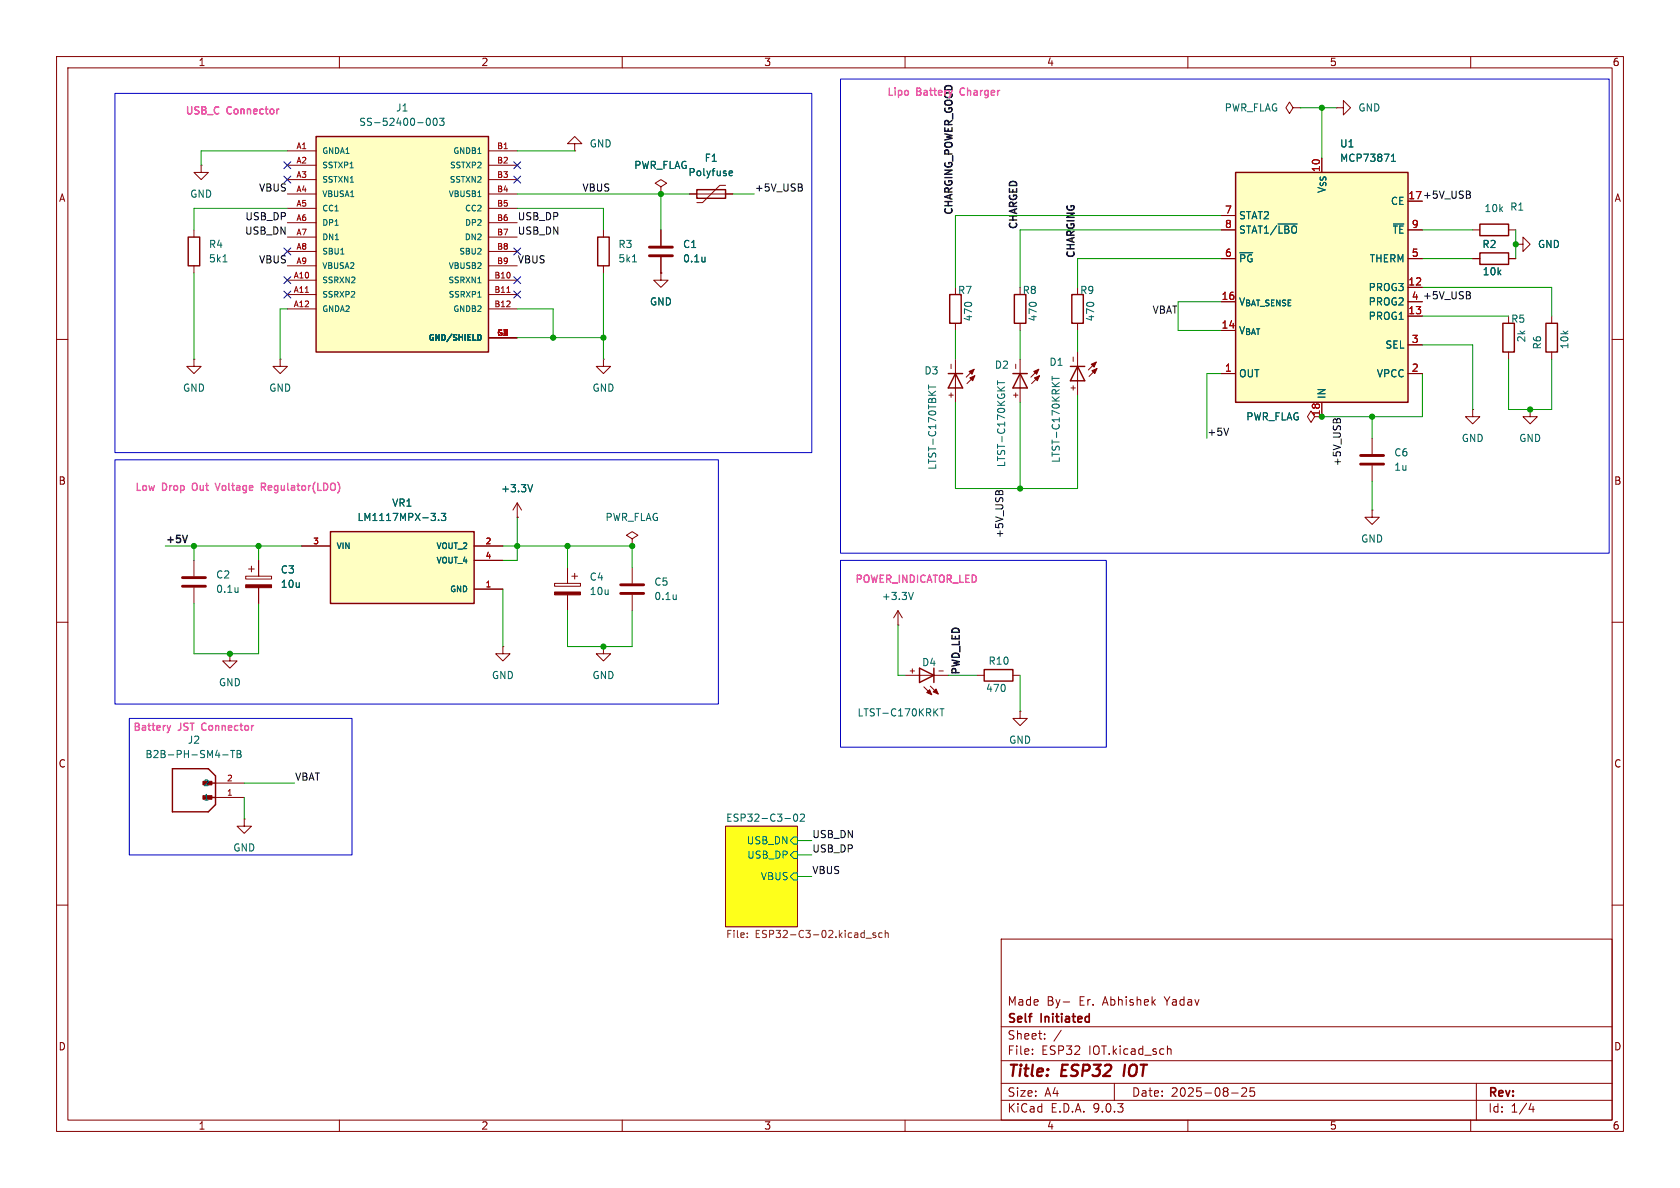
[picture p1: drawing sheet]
<svg xmlns="http://www.w3.org/2000/svg" width="297mm" height="210mm" viewBox="0 0 297 210" stroke-linecap="round" stroke-linejoin="round" font-family="sans-serif">
<g fill="none" stroke="#840000" stroke-width=".18">
<path d="M10 10h277v190h-277zM12 12h273v186h-273zM60 10v2M110 10v2M160 10v2M210 10v2M228.6 19.1l-.6-1.1-.7 1.1 .7 1 .6-1h1.3M229.9 19.1h.1M236.2 19.1h1.3v-1.3l1.3 1.3-1.3 1.2v-1.2M236.2 19.1h.1M260 10v2M168.9 57.2v1.2"/>
<path d="M180.3 57.2v1.2M190.5 57.2v1.2M260.3 45.7h1.3M260.3 40.6h1.3M266.7 45.7h1.3M266.7 40.6h1.3M268 43.2h1.2v-1.3l1.3 1.3-1.3 1.3v-1.3M268 43.2h.1M274.3 55.9v1.3M10 60h2M106.7 63.5v1.3h1.2l-1.2 1.2-1.3-1.2h1.3M106.7 63.5h.1"/>
<path d="M168.9 63.5v7.6M172.2 65.3l-1.4 1.4M172.3 66.4l-1.4 1.4M180.3 63.5v7.6M183.6 65.3l-1.4 1.4M183.8 66.4l-1.4 1.4M190.5 62.2v7.7M193.8 64l-1.4 1.4M193.9 65.2l-1.4 1.3M232.4 73.7l-.6-1.1-.7 1.1 .7 1 .6-1h1.3M260.3 72.4v1.3h1.3l-1.3 1.2-1.2-1.2h1.2M260.3 72.4h.1"/>
<path d="M266.7 62.2v1.3M270.5 72.4v1.3h1.3l-1.3 1.2-1.3-1.2h1.3M270.5 72.4h.1M274.3 62.2v1.3M285 60h2M111.8 95.3l1-.7-1-.6-1.1 .6 1.1 .7v1.2M111.8 96.5h.1M10 110h2M98 103.1h4.6v.5h-4.6zM100.3 100.3v2.8M100.3 105.2v2.8M101.1 101.9h1"/>
<path d="M101.6 101.3v1.1M111.8 100.3v2.8M111.8 105.2v2.8M285 110h2M38.1 138.4h5.1M180.3 125.7v1.3h1.3l-1.3 1.3-1.2-1.3h1.2M180.3 125.7h.1M38.1 141h5.1M43.2 144.8v1.3h1.2l-1.2 1.2-1.3-1.2h1.3M43.2 144.8h.1M128.3 146.1h12.7v17.7h-12.7zM10 160h2"/>
<path d="M177 166h108v32h-108zM188 177.1h1.1M285 160h2M60 198v2M110 198v2M160 198v2M177 194.5h108M177 191.5h108M177 187.5h108M177 181.5h108M182.5 186.3v.1M182.5 185.5v.1"/>
<path d="M184.7 183.6v.1M184.7 182.8v.1M187.6 182.1l-1.3 2M197 191.5v3M206.5 185.5h.5v.9M210 198v2M217.7 193.2h1.2M219.5 192.4l.6-.1 .2 .1 .1 .3-.9 1.1h.9M221.7 192.3h-.7v.7l.2-.1h.5l.1 .3-.1 .5-.2 .1-.5-.1M260 198v2M261 191.5v6.5M270.7 195l-.4 1.1h.9"/>
<path d="M271 195.6v1"/>
</g>
<path d="M198.9 188.2l-.3 2" fill="none" stroke="#840000" stroke-width=".4"/>
<path d="M128.3 146.1h12.7v17.7h-12.7z" fill="#feff1b" stroke="#feff1b" stroke-width=".18"/>
<g fill="none" stroke="#006464" stroke-width=".18">
<path d="M164.2 68.1v.7M164.2 68.4h1.2M176.3 67.3v.7M176.3 67.7h1.3M186 66.5v.8M186 66.9h1.3M119.6 105.1v.9M119.6 105.9h-.1M39.4 133.4h.9M40.8 132.7h.7M41.1 132.7v1.2M41.9 132.7h.4l.3 .2-.3 .4 .3 .1v.3l-.2 .2h-.5z"/>
<path d="M41.9 133.3h.4M138.8 144.7h.9M140.3 148h.7v1.2h-.7l-.6-.6zM140.3 150.5h.7v1.3h-.7l-.6-.7zM140.3 154.3h.7v1.3h-.7l-.6-.7zM140.4 144l.2-.1a.68 .68 0 0 1 .4 .6 .68 .68 0 0 1-.4 .7l-.2-.1-.1-.4zM141.5 144l.5-.1 .2 .4-.8 .9h.8"/>
</g>
<path d="M132.1 165.6v.1M132.1 165v.1M153.1 165.9h1M154.8 165l-.3-.1-.2 .2 .1 .2 .4 .1v.3h-.5M155.9 165l-.3-.1-.3 .2 .2 .6h.4M156.5 165l.2-.1 .3 .1v.7M156.5 164.5v1.2" fill="none" stroke="#725600" stroke-width=".18"/>
<path d="M109.7 103.4h4.1M109.7 104.9h4.1" fill="none" stroke="#840000" stroke-width=".51"/>
<g fill="none" stroke="#840000" stroke-width=".25">
<path d="M261.6 39.6h5.1v2.1h-5.1zM167.9 52.1h2v5.1h-2zM179.3 52.1h2.1v5.1h-2.1zM189.5 52.1h2v5.1h-2zM261.6 44.7h5.1v2h-5.1zM265.7 57.2h2v5h-2zM273.3 57.2h2v5h-2zM167.6 66h2.6M168.9 66l1.3 2.6h-2.6zM179.1 66h2.5M180.3 66l1.3 2.6h-2.5zM189.2 64.8h2.6"/>
<path d="M190.5 64.8l1.3 2.5h-2.6zM30.5 135.9h6.3l1.3 1.3v5l-1.3 1.3h-6.3zM36.2 138.4h1.9M36.2 141h1.9"/>
</g>
<g fill="#840000" stroke="#840000" stroke-width=".18">
<path d="M35.9 140.7h1.6v.6h-1.6z"/>
<path d="M35.9 138.1h1.6v.6h-1.6z"/>
<path d="M192.9 64.4l.9-.4-.4 .9z"/>
<path d="M193 65.5l.9-.3-.4 .8z"/>
<path d="M171.3 65.7l.9-.4-.4 .9z"/>
<path d="M171.4 66.8l.9-.4-.3 .9z"/>
<path d="M182.8 65.7l.8-.4-.3 .9z"/>
<path d="M182.9 66.8l.9-.4-.4 .9z"/>
<path d="M98 104.6h4.6v.6h-4.6z"/>
</g>
<path d="M168.1 64.4v.8M179.6 64.4v.8M189.7 63.1v.8" fill="none" stroke="#a90000" stroke-width=".18"/>
<path d="M218.4 30.5h30.5v40.6h-30.5z" fill="#ffffc2"/>
<path d="M218.4 30.5h30.5v40.6h-30.5z" fill="none" stroke="#840000" stroke-width=".25"/>
<g fill="none" stroke="#840000" stroke-width=".18">
<path d="M215.9 38.1h2.5M233.7 27.9v2.6M215.9 45.7h2.5M215.9 40.6h2.5M215.9 58.4h2.5M215.9 53.3h2.5M248.9 55.9h2.6M248.9 50.8h2.6M248.9 45.7h2.6M248.9 40.6h2.6M34.3 63.5v1.3h1.3l-1.3 1.2-1.3-1.2h1.3M34.3 63.5h.1"/>
<path d="M49.5 63.5v1.3h1.3l-1.3 1.2-1.2-1.2h1.2M49.5 63.5h.1M215.9 66h2.5M233.7 71.1v2.6M248.9 66h2.6M248.9 61h2.6M91.4 91.4h.1M91.4 88.9l-.7 1.3M91.4 88.9l.8 1.3M91.4 88.9v2.5M242.6 90.2v1.2h1.2l-1.2 1.3-1.3-1.3h1.3M242.6 90.2h.1"/>
<path d="M40.6 115.6v1.2h1.3l-1.3 1.3-1.2-1.3h1.2M40.6 115.6h.1"/>
</g>
<path d="M225.9 39.6h3.4M246 28.5h.7M246 27.6l.3-.4v1.3M246.3 39.6h1.9M94.2 85.7l-.5 1.2" fill="none" stroke="#006464" stroke-width=".18"/>
<path d="M58.4 94h25.4v12.7h-25.4z" fill="#ffffc2"/>
<path d="M33.3 41.9h2v5.1h-2zM58.4 94h25.4v12.7h-25.4z" fill="none" stroke="#840000" stroke-width=".25"/>
<path d="M34.3 40.6v1.3M34.3 47v1.3M53.3 96.5h5.1M83.8 96.5h5.1M83.8 99.1h5.1M83.8 104.1h5.1M88.9 114.3v1.3h1.3l-1.3 1.2-1.3-1.2h1.3M88.9 114.3h.1" fill="none" stroke="#840000" stroke-width=".18"/>
<path d="M39.4 46.3h.7M76.2 90.7h.8l-.4 .5M76.9 91.4v.5M77.5 91.9v.1M78 90.7h.8l-.4 .5 .3 .2v.5l-.1 .1-.6-.1" fill="none" stroke="#006464" stroke-width=".18"/>
<path d="M55.9 24.1h30.5v38.1h-30.5z" fill="#ffffc2"/>
<path d="M55.9 24.1h30.5v38.1h-30.5zM123.2 33.5h5.1v1.6h-5.1zM105.7 41.9h2v5.1h-2zM162.6 118.1l2.5 1.3-2.5 1.3zM165.1 118.1v2.6M174 118.4h5.1v2h-5.1z" fill="none" stroke="#840000" stroke-width=".25"/>
<g fill="none" stroke="#840000" stroke-width=".18">
<path d="M35.6 29.2v1.3h1.2l-1.2 1.3-1.3-1.3h1.3M35.6 29.2h.1M50.8 26.7h5.1M50.8 29.2h5.1M50.8 31.8h5.1M50.8 34.3h5.1M50.8 36.8h5.1M50.8 39.4h5.1M86.4 26.7h5M86.4 29.2h5M86.4 31.8h5M86.4 34.3h5"/>
<path d="M86.4 36.8h5M86.4 39.4h5M101.6 25.4h1.3l-1.3-1.3-1.3 1.3h1.3v1.3M101.6 26.7h.1M116.8 33l1.1-.6-1.1-.6-1 .6 1 .6v1.3M116.8 34.3h.1M121.9 34.3h7.6M128.3 32.8h-1l-3.1 3h-1M215.9 38.1h2.5M233.7 27.9v2.6M50.8 41.9h5.1M50.8 44.5h5.1"/>
<path d="M50.8 47h5.1M50.8 49.5h5.1M50.8 52.1h5.1M50.8 54.6h5.1M86.4 41.9h5M86.4 44.5h5M86.4 47h5M86.4 49.5h5M86.4 52.1h5M86.4 54.6h5M86.4 59.7h5M106.7 40.6v1.3"/>
<path d="M106.7 47v1.3M116.8 48.3v1.2h1.3l-1.3 1.3-1.2-1.3h1.2M116.8 48.3h.1M116.8 40.6v2.8M116.8 45.5v2.8M215.9 45.7h2.5M215.9 40.6h2.5M215.9 58.4h2.5M215.9 53.3h2.5M248.9 55.9h2.6M248.9 50.8h2.6M248.9 45.7h2.6"/>
<path d="M248.9 40.6h2.6M260.3 45.7h1.3M266.7 45.7h1.3M268 43.2h.1M215.9 66h2.5M233.7 71.1v2.6M242.6 77.5v2.8M248.9 66h2.6M248.9 61h2.6M34.3 99.1v2.8M45.7 99.1v2.8M53.3 96.5h5.1"/>
<path d="M83.8 96.5h5.1M83.8 99.1h5.1M91.4 91.4h.1M242.6 82.3v2.8M34.3 103.9v2.8M43.4 101.9h4.6v.5h-4.6zM43.9 100.6h1.1M44.4 100.1v1M45.7 103.9v2.8M83.8 104.1h5.1M106.7 114.3v1.3h1.2l-1.2 1.2-1.3-1.2h1.3M106.7 114.3h.1"/>
<path d="M158.7 110.5h.1M158.7 108l-.7 1.2M158.7 108l.8 1.2M158.7 108v2.5M160 119.4h7.6M172.7 119.4h1.3M179.1 119.4h1.2M163.3 121.4l1.4 1.4M164.5 121.3l1.4 1.4"/>
</g>
<g fill="none" stroke="#006464" stroke-width=".18">
<path d="M75.4 21.4l.1-.4 .2-.1a.68 .68 0 0 1 .4 .6 .68 .68 0 0 1-.4 .7l-.2-.2-.1-.3M76.7 21l.2-.1a.68 .68 0 0 1 .4 .6 .68 .68 0 0 1-.4 .7 .84 .84 0 0 1-.2-1.2zM77.7 20.9h.8l-.4 .5 .3 .1v.5l-.1 .2-.6-.2M84.5 34.8h.6M128.9 30.9l.2 .2 .3-.1M128.9 30.4l.2-.2h.2l.2 .2v.1l-.6 .1M225.9 39.6h3.4M246 28.5h.7M246 27.6l.3-.4v1.3M246.3 39.6h1.9M60.2 44.9h.6M84.5 50h.6"/>
<path d="M84.5 52.5h.6M84.7 59.1a.55 .55 0 0 1 .4 .5 .55 .55 0 0 1-.4 .6M111.8 46.3h.7M124.6 45.5v.8M124.6 46.2h.1M76.2 90.7h.8l-.4 .5M76.9 91.4v.5M77.5 91.9v.1M78 90.7h.8l-.4 .5 .3 .2v.5l-.1 .1-.6-.1M94.2 85.7l-.5 1.2M42.1 103.9v.8M42.1 104.6l-.1 .1"/>
<path d="M161.5 104.7l-.5 1.3M166.2 125.3h.7M166.5 125.3v1.3"/>
</g>
<path d="M54 51.7h.5M89.6 51.7h.6M166 118.6h.8" fill="none" stroke="#a90000" stroke-width=".18"/>
<path d="M114.8 43.7h4.1M114.8 45.2h4.1M240.5 80.5h4.1M240.5 82h4.1M32.3 102.1h4M32.3 103.6h4" fill="none" stroke="#840000" stroke-width=".51"/>
<g fill="#840000" stroke="#840000" stroke-width=".18">
<path d="M43.4 103.4h4.6v.5h-4.6z"/>
<path d="M165 122.3l.5-.5 .4 .9z"/>
<path d="M163.8 122.4l.5-.5 .4 .9z"/>
</g>
<path d="M141.6 33.1l.3 .3-.1 .3-.2 .1M141.7 32.6l.1 .1-.1 .4M259.7 34.4l.3 .2-.1 .3-.2 .1M259.8 33.8l.1 .2-.1 .3M259.7 52.2l.3 .2-.1 .3-.2 .1M259.8 51.6l.1 .2-.1 .3M217.2 75.7l-.4 1.3M235.8 74.2l.1-.1 .4 .1M237 74.2l-.1-.1-.3-.1-.3 .3M176.1 86.9l.2-.1 .3 .1M177.3 86.9l-.1-.1-.3-.1-.3 .3" fill="none" stroke="#0f0f0f" stroke-width=".18"/>
<path d="M33.1 94.6l-.4 1.3" fill="none" stroke="#0f0f0f" stroke-width=".25"/>
<g fill="none" stroke="#009600" stroke-width=".18">
<path d="M229.9 19.1h6.3M233.7 19.1v8.8M50.8 36.8h-16.5v3.8M50.8 26.7h-15.2v2.5M91.4 36.8h15.3v3.8M91.4 26.7h10.2M91.4 34.3h30.5M116.8 34.3v6.3M129.5 34.3h3.8M215.9 38.1h-47v12.7M34.3 48.3v15.2M50.8 54.6h-1.3v8.9"/>
<path d="M91.4 54.6h6.4v5.1M91.4 59.7h15.3M106.7 48.3v15.2M168.9 58.4v5.1M180.3 58.4v5.1M190.5 58.4v3.8M215.9 40.6h-35.6v10.2M215.9 45.7h-25.4v5.1M215.9 53.3h-7.6v5.1h7.6M251.5 40.6h8.8M251.5 50.8h22.8v5.1M251.5 45.7h8.8"/>
<path d="M251.5 55.9h15.2M268 40.6v5.1M180.3 71.1v15.3M190.5 69.9v16.5h-21.6v-15.3M215.9 66h-2.5v11.5M242.6 73.7v3.8M251.5 66v7.7h-17.8M251.5 61h8.8v11.4M266.7 63.5v8.9h7.6v-8.9M29.2 96.5h24.1M34.3 96.5v2.6M45.7 96.5v2.6"/>
<path d="M88.9 96.5h22.9v3.8M91.4 91.4v7.7h-2.5M100.3 96.5v3.8M242.6 85.1v5.1M34.3 106.7v8.9h11.4v-8.9M88.9 104.1v10.2M100.3 108v6.3h11.5v-6.3M158.7 110.5v8.9h1.3M167.6 119.4h5.1M180.3 119.4v6.3M43.2 138.4h8.9M43.2 141v3.8"/>
<path d="M141 148.6h2.5M141 151.1h2.5M141 154.9h2.5"/>
</g>
<g fill="none" stroke="#000084" stroke-width=".18">
<path d="M50.2 31.1l1.2 1.3M50.2 28.6l1.2 1.2M51.4 31.1l-1.2 1.3M51.4 28.6l-1.2 1.2M90.8 28.6l1.2 1.2M90.8 31.1l1.2 1.3M92 28.6l-1.2 1.2M92 31.1l-1.2 1.3M50.2 48.9l1.2 1.2M50.2 51.5l1.2 1.2M50.2 43.8l1.2 1.3M51.4 48.9l-1.2 1.2"/>
<path d="M51.4 51.5l-1.2 1.2M51.4 43.8l-1.2 1.3M90.8 48.9l1.2 1.2M90.8 51.5l1.2 1.2M90.8 43.8l1.2 1.3M92 48.9l-1.2 1.2M92 51.5l-1.2 1.2M92 43.8l-1.2 1.3"/>
</g>
<path d="M38.1 85.4l.4 1.3 .4-1.3M46.2 86.1l.6-.1 .1-.2v-.3l-.7-.1v1.3M46.5 86.1l.4 .6M30.1 128.3l-.3 .8" fill="none" stroke="#ff55cb" stroke-width=".25"/>
<path d="M20.3 16.5h123.2v63.5h-123.2zM148.6 14h135.9v83.8h-135.9zM20.3 81.3h106.7v43.2h-106.7zM148.6 99.1h47v33h-47zM22.9 127h39.3v24.1h-39.3z" fill="none" stroke="#0000c2" stroke-width=".18"/>
<g fill="#009600" stroke="#009600" stroke-width=".18">
<circle cx="116.8" cy="34.3" r=".46"/>
<circle cx="91.4" cy="96.5" r=".46"/>
<circle cx="106.7" cy="114.3" r=".46"/>
<circle cx="100.3" cy="96.5" r=".46"/>
<circle cx="111.8" cy="96.5" r=".46"/>
<circle cx="97.8" cy="59.7" r=".46"/>
<circle cx="106.7" cy="59.7" r=".46"/>
<circle cx="270.5" cy="72.4" r=".46"/>
<circle cx="242.6" cy="73.7" r=".46"/>
<circle cx="268" cy="43.2" r=".46"/>
<circle cx="233.7" cy="19.1" r=".46"/>
<circle cx="180.3" cy="86.4" r=".46"/>
<circle cx="233.7" cy="73.7" r=".46"/>
<circle cx="40.6" cy="115.6" r=".46"/>
<circle cx="45.7" cy="96.5" r=".46"/>
<circle cx="34.3" cy="96.5" r=".46"/>
</g>
<g font-size="2.8" fill="#840000">
<text x="178" y="190.9">Title:</text>
<text x="187.7" y="190.9">ESP32</text>
<text x="199.5" y="190.9">IOT</text>
</g>
<g font-size="2.1" fill="#840000">
<text x="178" y="178">Made</text>
<text x="185" y="178">By-</text>
<text x="190.8" y="178">Er.</text>
<text x="195.1" y="178">Abhishek</text>
<text x="206.2" y="178">Yadav</text>
<text x="178" y="184">Sheet:</text>
<text x="178" y="181.2">Self</text>
<text x="184.1" y="181.2">Initiated</text>
<text x="178" y="186.7">File:</text>
<text x="184.1" y="186.7">ESP32</text>
<text x="192.5" y="186.7">IOT.kicad_sch</text>
<text x="178" y="196.9">KiCad</text>
<text x="178" y="194.1">Size:</text>
<text x="184.7" y="194.1">A4</text>
<text x="185.7" y="196.9">E.D.A.</text>
<text x="193.3" y="196.9">9.0.3</text>
<text x="200" y="194.1">Date:</text>
<text x="207" y="194.1">2025-08-25</text>
<text x="263" y="194.3">Rev:</text>
<text x="263" y="196.9">Id:</text>
<text x="267.1" y="196.9">1/4</text>
</g>
<g font-size="1.8" fill="#840000">
<text x="35" y="11.9">1</text>
<text x="85" y="11.9">2</text>
<text x="135" y="11.9">3</text>
<text x="185" y="11.9">4</text>
<text x="235" y="11.9">5</text>
<text x="285" y="11.9">6</text>
<text x="10.3" y="35.9">A</text>
<text x="248.9" y="35.3">17 +5V_USB</text>
<text x="285.3" y="35.9">A</text>
<text x="249.5" y="53.1">4 +5V_USB</text>
<text x="233.4" y="73.7" transform="rotate(-90 233.4 73.7)">18</text>
<text x="10.3" y="85.9">B</text>
<text x="285.3" y="85.9">B</text>
<text x="10.3" y="135.9">C</text>
<text x="285.3" y="135.9">C</text>
<text x="10.3" y="185.9">D</text>
<text x="285.3" y="185.9">D</text>
<text x="35" y="199.9">1</text>
<text x="85" y="199.9">2</text>
<text x="135" y="199.9">3</text>
<text x="185" y="199.9">4</text>
<text x="235" y="199.9">5</text>
<text x="285" y="199.9">6</text>
</g>
<g font-size="1.8" fill="#ff4ccf">
<text x="156.6" y="17.3">Lipo</text>
<text x="162.1" y="17.3">Battery</text>
<text x="170.2" y="17.3">Charger</text>
</g>
<g font-size="1.8" fill="#ff33a7">
<text x="32.6" y="20.6">USB_C</text>
<text x="40.1" y="20.6">Connector</text>
</g>
<g font-size="1.8" fill="#006464">
<text x="63.4" y="22.5">SS-52400-003</text>
<text x="69.9" y="19.9">J1</text>
<text x="216.4" y="19.9">PWR_FLAG</text>
<text x="240" y="19.9">GND</text>
<text x="104.1" y="26.3">GND</text>
<text x="124.5" y="28.8">F1</text>
<text x="236.8" y="28.8">MCP73871</text>
<text x="236.8" y="26.3">U1</text>
<text x="33.5" y="35.2">GND</text>
<text x="112" y="30.1">PWR_FLAG</text>
<text x="121.6" y="31.3">Polyfuse</text>
<text x="234.5" y="34.3" transform="rotate(-90 234.5 34.3)">V_{SS}</text>
<text x="218.9" y="41.5">STAT1/~{LBO}</text>
<text x="218.9" y="39">STAT2</text>
<text x="245.8" y="36.4">CE</text>
<text x="246.1" y="41.5">~{TE}</text>
<text x="262.3" y="37.7">10k</text>
<text x="266.9" y="37.4">R1</text>
<text x="36.8" y="44">R4</text>
<text x="36.8" y="46.6">5k1</text>
<text x="109.2" y="44">R3</text>
<text x="109.2" y="46.6">5k1</text>
<text x="120.7" y="44">C1</text>
<text x="120.7" y="46.6">0.1u</text>
<text x="218.9" y="46.6">~{PG}</text>
<text x="242" y="46.6">THERM</text>
<text x="262" y="44">R2</text>
<text x="271.8" y="44">GND</text>
<text x="169.3" y="52.2">R7</text>
<text x="180.7" y="52.2">R8</text>
<text x="190.9" y="52.2">R9</text>
<text x="241.9" y="51.7">PROG3</text>
<text x="262" y="48.9">10k</text>
<text x="114.8" y="54.2">GND</text>
<text x="172.1" y="56.9" transform="rotate(-90 172.1 56.9)">470</text>
<text x="183.5" y="56.9" transform="rotate(-90 183.5 56.9)">470</text>
<text x="193.6" y="56.9" transform="rotate(-90 193.6 56.9)">470</text>
<text x="218.9" y="59.3">V_{BAT}</text>
<text x="218.9" y="54.2">V_{BAT_SENSE}</text>
<text x="241.9" y="56.7">PROG1</text>
<text x="241.9" y="54.2">PROG2</text>
<text x="267.1" y="57.3">R5</text>
<text x="175.8" y="65.4">D2</text>
<text x="185.4" y="64.9">D1</text>
<text x="244.8" y="61.8">SEL</text>
<text x="269.8" y="60.6" transform="rotate(-90 269.8 60.6)">2k</text>
<text x="272.6" y="61.9" transform="rotate(-90 272.6 61.9)">R6</text>
<text x="277.5" y="61.8" transform="rotate(-90 277.5 61.8)">10k</text>
<text x="32.3" y="69.4">GND</text>
<text x="47.5" y="69.4">GND</text>
<text x="104.6" y="69.4">GND</text>
<text x="163.3" y="66.4">D3</text>
<text x="218.9" y="66.9">OUT</text>
<text x="234.5" y="70.6" transform="rotate(-90 234.5 70.6)">IN</text>
<text x="243.3" y="66.9">VPCC</text>
<text x="220.2" y="74.5">PWR_FLAG</text>
<text x="165.7" y="83.1" transform="rotate(-90 165.7 83.1)">LTST-C170TBKT</text>
<text x="177.9" y="82.7" transform="rotate(-90 177.9 82.7)">LTST-C170KGKT</text>
<text x="187.6" y="81.9" transform="rotate(-90 187.6 81.9)">LTST-C170KRKT</text>
<text x="246.4" y="80.9">C6</text>
<text x="246.4" y="83.4">1u</text>
<text x="258.3" y="78.3">GND</text>
<text x="268.5" y="78.3">GND</text>
<text x="69.2" y="89.8">VR1</text>
<text x="88.5" y="87.2">+3.3V</text>
<text x="63.1" y="92.3">LM1117MPX-3.3</text>
<text x="106.9" y="92.3">PWR_FLAG</text>
<text x="49.5" y="101.6">C3</text>
<text x="240.5" y="96.1">GND</text>
<text x="38.1" y="102.5">C2</text>
<text x="38.1" y="105">0.1u</text>
<text x="49.5" y="104.1">10u</text>
<text x="104.1" y="102.8">C4</text>
<text x="104.1" y="105.4">10u</text>
<text x="115.6" y="103.7">C5</text>
<text x="115.6" y="106.3">0.1u</text>
<text x="155.8" y="106.3">+3.3V</text>
<text x="162.9" y="118">D4</text>
<text x="174.7" y="117.7">R10</text>
<text x="38.6" y="121.5">GND</text>
<text x="86.9" y="120.2">GND</text>
<text x="104.6" y="120.2">GND</text>
<text x="174.2" y="122.5">470</text>
<text x="33.1" y="131.7">J2</text>
<text x="151.5" y="126.8">LTST-C170KRKT</text>
<text x="178.3" y="131.7">GND</text>
<text x="25.6" y="134.2">B2B-PH-SM4-TB</text>
<text x="128.3" y="145.3">ESP32-C3-02</text>
<text x="131.9" y="149.5">USB_DN</text>
<text x="41.1" y="150.7">GND</text>
<text x="132" y="152">USB_DP</text>
<text x="134.4" y="155.8">VBUS</text>
</g>
<g font-size="1.8" fill="#0f0f0f">
<text x="45.7" y="33.9">VBUS</text>
<text x="102.9" y="33.9">VBUS</text>
<text x="133.3" y="33.9">+5V_USB</text>
<text x="43.2" y="41.6">USB_DN</text>
<text x="43.3" y="39">USB_DP</text>
<text x="91.4" y="41.6">USB_DN</text>
<text x="91.4" y="39">USB_DP</text>
<text x="168.5" y="38.1" transform="rotate(-90 168.5 38.1)">CHARGING_POWER_GOOD</text>
<text x="179.9" y="40.6" transform="rotate(-90 179.9 40.6)">CHARGED</text>
<text x="45.7" y="46.6">VBUS</text>
<text x="91.4" y="46.6">VBUS</text>
<text x="190.1" y="45.7" transform="rotate(-90 190.1 45.7)">CHARGING</text>
<text x="203.7" y="55.5">VBAT</text>
<text x="213.4" y="77.1">+5V</text>
<text x="237.1" y="82.5" transform="rotate(-90 237.1 82.5)">+5V_USB</text>
<text x="177.5" y="95.2" transform="rotate(-90 177.5 95.2)">+5V_USB</text>
<text x="29.2" y="96.1">+5V</text>
<text x="169.7" y="119.4" transform="rotate(-90 169.7 119.4)">PWD_LED</text>
<text x="52.1" y="138.1">VBAT</text>
<text x="143.5" y="148.2">USB_DN</text>
<text x="143.5" y="154.6">VBUS</text>
<text x="143.5" y="150.8">USB_DP</text>
</g>
<g font-size="1.8" fill="#a90000">
<text x="233.4" y="30.5" transform="rotate(-90 233.4 30.5)">10</text>
<text x="248.9" y="35.3">17</text>
<text x="216.5" y="40.4">8</text>
<text x="216.5" y="37.8">7</text>
<text x="249.5" y="40.4">9</text>
<text x="216.5" y="45.5">6</text>
<text x="249.5" y="45.5">5</text>
<text x="215.9" y="53.1">16</text>
<text x="248.9" y="50.5">12</text>
<text x="249.5" y="53.1">4</text>
<text x="215.9" y="58.2">14</text>
<text x="248.9" y="55.6">13</text>
<text x="216.5" y="65.8">1</text>
<text x="249.5" y="65.8">2</text>
<text x="249.5" y="60.7">3</text>
</g>
<g font-size="1.8" fill="#ff55cb">
<text x="23.7" y="87.1">Low</text>
<text x="28.7" y="87.1">Drop</text>
<text x="34.5" y="87.1">Out</text>
<text x="39.2" y="87.1">Voltage</text>
<text x="47.7" y="87.1">Regulator(LDO)</text>
<text x="23.4" y="129.5">Battery</text>
<text x="31.6" y="129.5">JST</text>
<text x="36.2" y="129.5">Connector</text>
</g>
<text font-size="1.8" fill="#ff36cd" x="151" y="103.4">POWER_INDICATOR_LED</text>
<g font-size="1.8" fill="#725600">
<text x="128.3" y="166.1">File:</text>
<text x="133.5" y="166.1">ESP32-C3-02.kicad_sch</text>
</g>
<g font-size="1.4" fill="#a90000">
<text x="52.3" y="26.4">A1</text>
<text x="52.3" y="29">A2</text>
<text x="87.8" y="26.4">B1</text>
<text x="87.8" y="29">B2</text>
<text x="52.3" y="31.5">A3</text>
<text x="52.3" y="34">A4</text>
<text x="87.8" y="31.5">B3</text>
<text x="87.8" y="34">B4</text>
<text x="52.3" y="36.6">A5</text>
<text x="52.3" y="39.1">A6</text>
<text x="52.3" y="41.7">A7</text>
<text x="87.8" y="36.6">B5</text>
<text x="87.8" y="39.1">B6</text>
<text x="87.8" y="41.7">B7</text>
<text x="52.3" y="44.2">A8</text>
<text x="52.3" y="46.7">A9</text>
<text x="87.8" y="44.2">B8</text>
<text x="87.8" y="46.7">B9</text>
<text x="51.8" y="49.3">A10</text>
<text x="51.8" y="51.8">A11</text>
<text x="87.3" y="49.3">B10</text>
<text x="87.3" y="51.8">B11</text>
<text x="51.8" y="54.4">A12</text>
<text x="87.3" y="54.4">B12</text>
<text x="87.8" y="59.4">S1</text>
<text x="88.7" y="59.4">2</text>
<text x="168.7" y="70.6" transform="rotate(-90 168.7 70.6)">+</text>
<text x="180.1" y="70.6" transform="rotate(-90 180.1 70.6)">+</text>
<text x="190.2" y="69.3" transform="rotate(-90 190.2 69.3)">+</text>
<text x="55.3" y="96.3">3</text>
<text x="85.7" y="96.3">2</text>
<text x="85.7" y="98.8">4</text>
<text x="85.7" y="103.9">1</text>
<text x="160.5" y="119.1">+</text>
<text x="40" y="140.7">1</text>
<text x="40" y="138.2">2</text>
</g>
<g font-size="1.4" fill="#006464">
<text x="56.9" y="27.4">GNDA1</text>
<text x="56.9" y="29.9">SSTXP1</text>
<text x="79.4" y="29.9">SSTXP2</text>
<text x="80" y="27.4">GNDB1</text>
<text x="56.9" y="32.5">SSTXN1</text>
<text x="56.9" y="35">VBUSA1</text>
<text x="79.2" y="35">VBUSB1</text>
<text x="79.4" y="32.5">SSTXN2</text>
<text x="56.9" y="37.6">CC1</text>
<text x="56.9" y="40.1">DP1</text>
<text x="82.1" y="37.6">CC2</text>
<text x="82.1" y="40.1">DP2</text>
<text x="56.9" y="42.6">DN1</text>
<text x="56.9" y="45.2">SBU1</text>
<text x="56.9" y="47.7">VBUSA2</text>
<text x="79.2" y="47.7">VBUSB2</text>
<text x="81.1" y="45.2">SBU2</text>
<text x="82" y="42.6">DN2</text>
<text x="56.9" y="50.3">SSRXN2</text>
<text x="56.9" y="52.8">SSRXP2</text>
<text x="79.1" y="50.3">SSRXN1</text>
<text x="79.2" y="52.8">SSRXP1</text>
<text x="56.9" y="55.3">GNDA2</text>
<text x="80" y="55.3">GNDB2</text>
<text x="75.7" y="60.4">GND/SHIELD</text>
<text x="59.4" y="97.3">VIN</text>
<text x="77" y="97.3">VOUT_2</text>
<text x="77" y="99.8">VOUT_4</text>
<text x="79.5" y="104.9">GND</text>
<text x="35.9" y="141.7">1</text>
<text x="35.9" y="139.2">2</text>
</g>
</svg>
